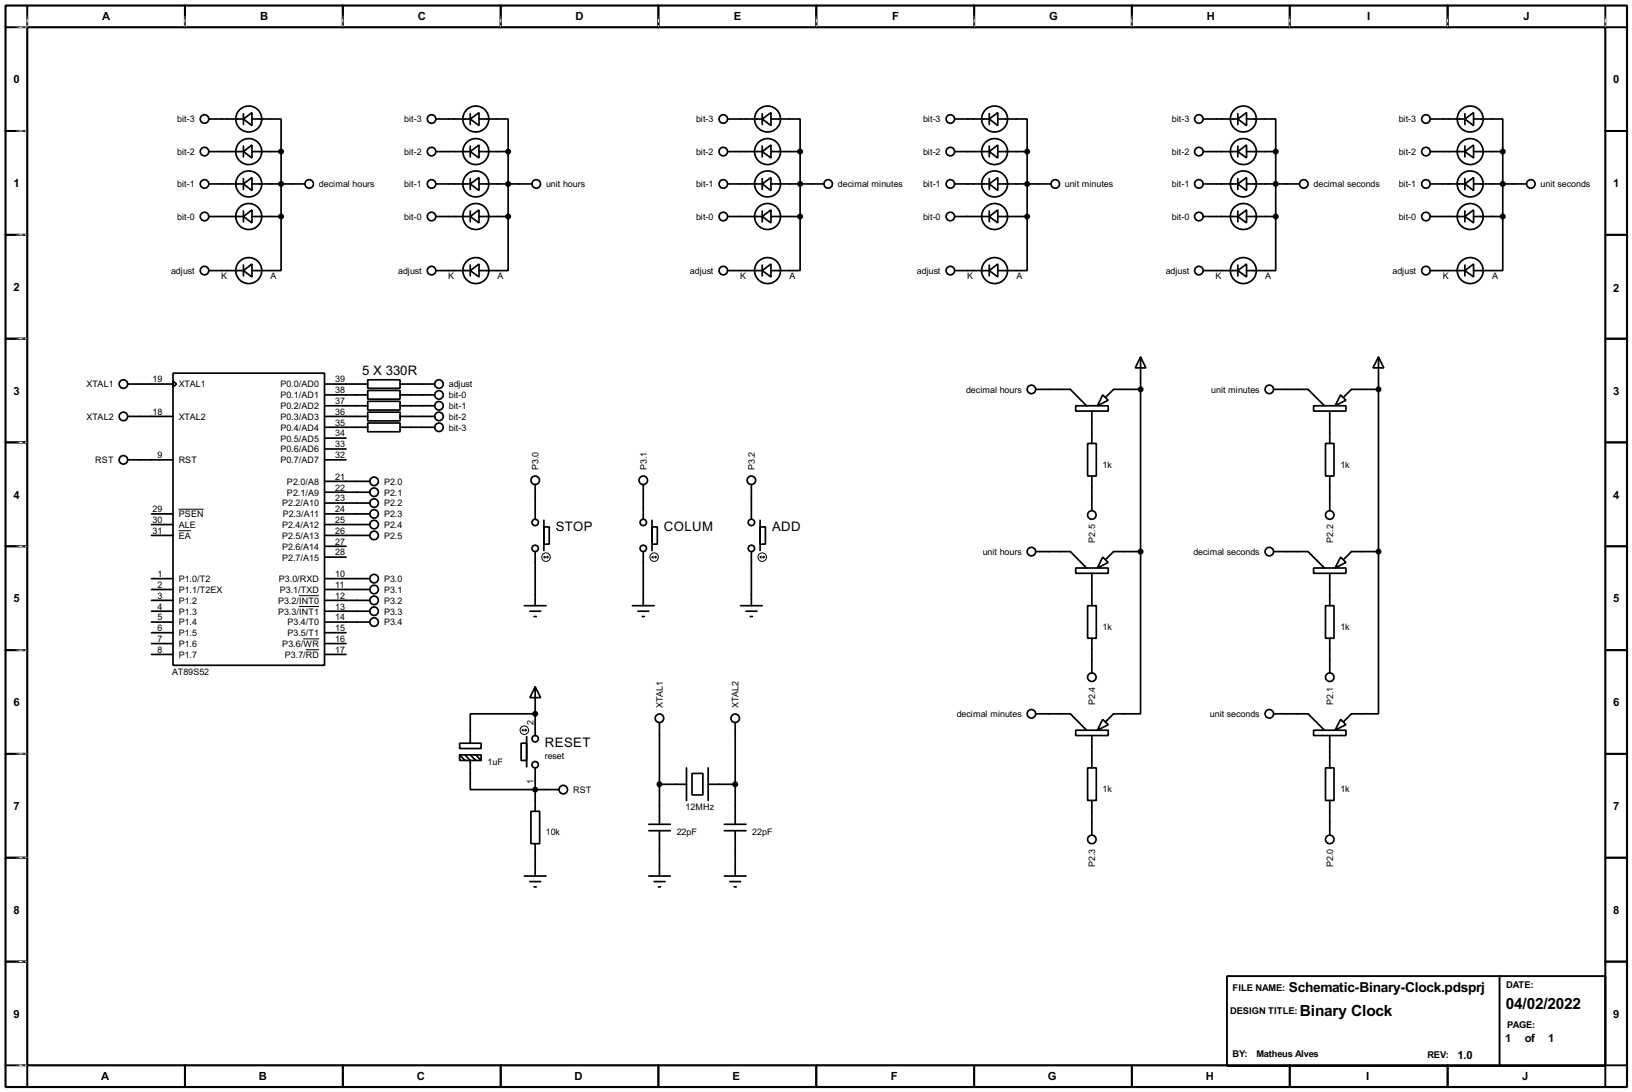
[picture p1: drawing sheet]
<svg xmlns="http://www.w3.org/2000/svg" width="383mm" height="256mm" viewBox="0 0 383 256" stroke-linecap="round" stroke-linejoin="round" font-family="sans-serif">
<path d="M1.3 1.3h381v254h-381zM6.4 6.4h370.8v243.8h-370.8z" fill="none" stroke="#000" stroke-width=".5"/>
<g fill="none" stroke="#000" stroke-width=".45">
<path d="M6.4 1.3v5.1h-5.1M43.5 1.3v5.1M80.6 1.3v5.1M117.7 1.3v5.1M154.7 1.3v5.1M191.8 1.3v5.1M228.9 1.3v5.1M266 1.3v5.1M303.1 1.3v5.1M340.2 1.3v5.1M377.2 1.3v5.1h5.1M1.3 30.8h5.1"/>
<path d="M377.2 30.8h5.1M1.3 55.2h5.1M377.2 55.2h5.1M1.3 79.6h5.1M377.2 79.6h5.1M1.3 103.9h5.1M377.2 103.9h5.1M1.3 128.3h5.1M377.2 128.3h5.1M1.3 152.7h5.1M377.2 152.7h5.1M1.3 177.1h5.1"/>
<path d="M377.2 177.1h5.1M1.3 201.5h5.1M377.2 201.5h5.1M1.3 225.9h5.1M288.3 229.3h88.9v21.1h-88.9zM352.4 229.3v21.1M377.2 225.9h5.1M1.3 250.2h5.1v5.1M43.5 250.2v5.1M80.6 250.2v5.1M117.7 250.2v5.1M154.7 250.2v5.1"/>
<path d="M191.8 250.2v5.1M228.9 250.2v5.1M266 250.2v5.1M303.1 250.2v5.1M340.2 250.2v5.1M382.3 250.2h-5.1v5.1"/>
</g>
<g fill="none" stroke="#fff" stroke-width=".23">
<path d="M3.9 6.4h2.3M6.4 3.9v2.3M43.5 3.9v2.3M80.6 3.9v2.3M117.7 3.9v2.3M154.7 3.9v2.3M191.8 3.9v2.3M228.9 3.9v2.3M266 3.9v2.3M303.1 3.9v2.3M340.2 3.9v2.3M377.2 3.9v2.3"/>
<path d="M3.9 30.8h2.3M3.9 55.2h2.3M3.9 79.6h2.3M3.9 103.9h2.3M3.9 128.3h2.3M3.9 152.7h2.3M3.9 177.1h2.3M3.9 201.5h2.3M3.9 225.9h2.3M3.9 250.2h2.3"/>
</g>
<g fill="none" stroke="#000" stroke-width=".23" stroke-dasharray=".5 1">
<path d="M3.9 6.4h2.3M6.4 3.9v2.3M43.5 3.9v2.3M80.6 3.9v2.3M117.7 3.9v2.3M154.7 3.9v2.3M191.8 3.9v2.3M228.9 3.9v2.3M266 3.9v2.3M303.1 3.9v2.3M340.2 3.9v2.3M377.2 3.9v2.3"/>
<path d="M3.9 30.8h2.3M3.9 55.2h2.3M3.9 79.6h2.3M3.9 103.9h2.3M3.9 128.3h2.3M3.9 152.7h2.3M3.9 177.1h2.3M3.9 201.5h2.3M3.9 225.9h2.3M3.9 250.2h2.3"/>
</g>
<g fill="none" stroke="#000" stroke-width=".4">
<path d="M49.1 35.6h8.1M49.1 28h8.1M57.2 28l2-1.5v3zM57.2 35.6l2-1.5v3zM57.2 26.7v2.6M57.2 34.3v2.6M59.2 28h6.9v7.6M59.2 35.6h6.9M66.1 35.6v15.3M102.4 35.6h8.1M102.4 28h8.1M110.5 28l2.1-1.5v3z"/>
<path d="M110.5 35.6l2.1-1.5v3zM110.5 26.7v2.6M110.5 34.3v2.6M112.6 28h6.8v7.6M112.6 35.6h6.8M119.4 35.6v15.3M171 35.6h8.1M171 28h8.1M179.1 28l2.1-1.5v3zM179.1 35.6l2.1-1.5v3zM179.1 26.7v2.6M179.1 34.3v2.6"/>
<path d="M181.2 28h6.8v7.6M181.2 35.6h6.8M188 35.6v15.3M224.3 35.6h8.2M224.3 28h8.2M232.5 28l2-1.5v3zM232.5 35.6l2-1.5v3zM232.5 26.7v2.6M232.5 34.3v2.6M234.5 28h6.9v7.6M234.5 35.6h6.9M241.4 35.6v15.3"/>
<path d="M282.8 35.6h8.1M282.8 28h8.1M290.9 28l2-1.5v3zM290.9 35.6l2-1.5v3zM290.9 26.7v2.6M290.9 34.3v2.6M292.9 28h6.9v7.6M292.9 35.6h6.9M299.8 35.6v15.3M336.1 35.6h8.1M336.1 28h8.1M344.2 28l2.1-1.5v3z"/>
<path d="M344.2 35.6l2.1-1.5v3zM344.2 26.7v2.6M344.2 34.3v2.6M346.3 28h6.8v7.6M346.3 35.6h6.8M353.1 35.6v15.3M49.1 43.2h8.1M49.1 50.9h8.1M57.2 43.2l2-1.5v3.1zM57.2 50.9l2-1.6v3.1zM57.2 42v2.5M57.2 49.6v2.5"/>
<path d="M59.2 43.2h12.5M59.2 50.9h6.9M66.1 50.9v12.7h-6.9M102.4 43.2h8.1M102.4 50.9h8.1M110.5 43.2l2.1-1.5v3.1zM110.5 50.9l2.1-1.6v3.1zM110.5 42v2.5M110.5 49.6v2.5M112.6 43.2h12.4M112.6 50.9h6.8M119.4 50.9v12.7h-6.8"/>
<path d="M171 43.2h8.1M171 50.9h8.1M179.1 43.2l2.1-1.5v3.1zM179.1 50.9l2.1-1.6v3.1zM179.1 42v2.5M179.1 49.6v2.5M181.2 43.2h12.4M181.2 50.9h6.8M188 50.9v12.7h-6.8M224.3 43.2h8.2M224.3 50.9h8.2M232.5 43.2l2-1.5v3.1z"/>
<path d="M232.5 50.9l2-1.6v3.1zM232.5 42v2.5M232.5 49.6v2.5M234.5 43.2h12.4M234.5 50.9h6.9M241.4 50.9v12.7h-6.9M282.8 43.2h8.1M282.8 50.9h8.1M290.9 43.2l2-1.5v3.1zM290.9 50.9l2-1.6v3.1zM290.9 42v2.5M290.9 49.6v2.5"/>
<path d="M292.9 43.2h12.5M292.9 50.9h6.9M299.8 50.9v12.7h-6.9M336.1 43.2h8.1M336.1 50.9h8.1M344.2 43.2l2.1-1.5v3.1zM344.2 50.9l2.1-1.6v3.1zM344.2 42v2.5M344.2 49.6v2.5M346.3 43.2h12.4M346.3 50.9h6.8M353.1 50.9v12.7h-6.8"/>
<path d="M49.1 63.6h8.1M57.2 63.6l2-1.6v3.1zM57.2 62.3v2.5M102.4 63.6h8.1M110.5 63.6l2.1-1.6v3.1zM110.5 62.3v2.5M171 63.6h8.1M179.1 63.6l2.1-1.6v3.1zM179.1 62.3v2.5M224.3 63.6h8.2M232.5 63.6l2-1.6v3.1zM232.5 62.3v2.5"/>
<path d="M282.8 63.6h8.1M290.9 63.6l2-1.6v3.1zM290.9 62.3v2.5M336.1 63.6h8.1M344.2 63.6l2.1-1.6v3.1zM344.2 62.3v2.5M30 90.2h10.7M30 97.8h10.7M40.7 87.7h35.6v68.6h-35.6zM40.7 89.5l.8 .7-.8 .8zM76.3 90.2h10.1M76.3 92.8h10.1"/>
<path d="M76.3 95.3h10.1M76.3 97.8h10.1M86.4 89.2h7.6v2h-7.6zM86.4 91.7h7.6v2.1h-7.6zM86.4 94.3h7.6v2h-7.6zM86.4 96.8h7.6v2.1h-7.6zM86.4 99.4h7.6v2h-7.6zM94 90.2h8.2M94 92.8h8.2M94 95.3h8.2M94 97.8h8.2M243.4 91.5h8.1l3.8 3.8"/>
<path d="M252.8 95.3h7.6v1.3h-7.6zM256.6 96.6v7.6M259.1 92.8l1.3 1.2-2.5 1.3zM268 83.9l1.3 2.5h-2.5zM268 91.5h-6.3l-1.8 1.8M268 83.9v45.7M299.3 91.5h8.1l3.8 3.8M308.7 95.3h7.6v1.3h-7.6zM312.5 96.6v7.6M315 92.8l1.3 1.2-2.6 1.3zM323.9 83.9l1.3 2.5h-2.6zM323.9 91.5h-6.3l-1.8 1.8"/>
<path d="M323.9 83.9v45.7M30 108h10.7M76.3 113.1h10.6M76.3 115.6h10.6M76.3 118.2h10.6M76.3 108h5M76.3 100.4h10.1M76.3 102.9h5M76.3 105.5h5M94 100.4h8.2M125.8 113.8v8.2M151.2 113.8v8.2"/>
<path d="M176.6 113.8v8.2M255.6 104.2h2v7.6h-2zM256.6 111.8v8.1M311.5 104.2h2v7.6h-2zM312.5 111.8v8.1M35.6 120.7h5.1M35.6 123.2h5.1M35.6 125.8h5.1M35.6 135.9h5.1M35.6 138.5h5.1M76.3 120.7h10.6M76.3 123.2h10.6"/>
<path d="M76.3 125.8h10.6M76.3 135.9h10.6M76.3 138.5h10.6M76.3 130.9h5M76.3 128.3h5M125.8 129.6v12.7M127.8 123.8h1.3v4h-1.3zM127.8 122.2v7.1M151.2 129.6v12.7M153.2 123.8h1.3v4h-1.3zM153.2 122.2v7.1M176.6 129.6v12.7"/>
<path d="M178.6 123.8h1.3v4h-1.3zM178.6 122.2v7.1M243.4 129.6h8.1l3.8 3.8M252.8 133.4h7.6v1.3h-7.6zM256.6 134.7v7.6M259.1 130.9l1.3 1.2-2.5 1.3zM268 129.6v38.1h-6.3l-1.8 1.8M268 129.6h-6.3l-1.8 1.8M299.3 129.6h8.1l3.8 3.8M308.7 133.4h7.6v1.3h-7.6zM312.5 134.7v7.6M315 130.9l1.3 1.2-2.6 1.3z"/>
<path d="M323.9 129.6v38.1h-6.3l-1.8 1.8M323.9 129.6h-6.3l-1.8 1.8M35.6 141h5.1M35.6 143.6h5.1M35.6 146.1h5.1M35.6 148.6h5.1M35.6 151.2h5.1M35.6 153.7h5.1M76.3 141h10.6M76.3 143.6h10.6M76.3 146.1h10.6M76.3 148.6h5"/>
<path d="M76.3 151.2h5M76.3 153.7h5M123.2 142.3h5.1M124.5 143.6h2.6M125.5 144.8h.5M148.6 142.3h5.1M149.9 143.6h2.6M150.9 144.8h.5M174 142.3h5.1M175.3 143.6h2.6M176.3 144.8h.5M255.6 142.3h2v7.6h-2z"/>
<path d="M256.6 149.9v8.1M311.5 142.3h2v7.6h-2zM312.5 149.9v8.1M108 174.6h5.1v1.2h-5.1zM108 177.3h5.1v1.3h-5.1zM108 177.3l1.3 1.3M109.3 177.3l1.2 1.3v6.9h20.9M110.5 177.3l1.3 1.3M111.8 177.3l1.3 1.3M122.5 174.6h1.3v4h-1.3zM123.8 173v7.1M125.8 161.3l1.3 2.6h-2.6z"/>
<path d="M125.8 167.7h-15.3v6.9M125.8 161.3v11.5M155 169.7v23.9M172.8 169.7v23.9M243.4 167.7h8.1l3.8 3.8M252.8 171.5h7.6v1.3h-7.6zM256.6 172.8v7.6M259.1 169l1.3 1.2-2.5 1.3zM299.3 167.7h8.1l3.8 3.8M308.7 171.5h7.6v1.3h-7.6zM312.5 172.8v7.6M315 169l1.3 1.2-2.6 1.3z"/>
<path d="M124.8 190.6h2v7.6h-2zM125.8 180.4v10.2M125.8 198.2v7.6M152.5 193.6h5M152.5 195.1h5M155 195.1v10.7M155 184.2h6.3M161.3 180.4v7.6M162.6 181.7h2.6v5h-2.6zM166.4 184.2h6.4M166.4 180.4v7.6M170.2 193.6h5.1"/>
<path d="M170.2 195.1h5.1M172.8 195.1v10.7M255.6 180.4h2v7.6h-2zM256.6 188v8.1M311.5 180.4h2v7.6h-2zM312.5 188v8.1M123.2 205.8h5.1M124.5 207.1h2.6M125.5 208.3h.5M152.5 205.8h5M153.7 207.1h2.6M154.7 208.3h.5"/>
<path d="M170.2 205.8h5.1M171.5 207.1h2.5M172.5 208.3h.5"/>
<circle cx="48" cy="28" r="1"/>
<circle cx="48" cy="35.6" r="1"/>
<circle cx="58.4" cy="28" r="3.1"/>
<circle cx="58.4" cy="35.6" r="3.1"/>
<circle cx="101.4" cy="35.6" r="1"/>
<circle cx="101.4" cy="28" r="1"/>
<circle cx="111.8" cy="35.6" r="3.1"/>
<circle cx="111.8" cy="28" r="3.1"/>
<circle cx="169.9" cy="35.6" r="1"/>
<circle cx="169.9" cy="28" r="1"/>
<circle cx="180.3" cy="35.6" r="3.1"/>
<circle cx="180.3" cy="28" r="3.1"/>
<circle cx="223.3" cy="28" r="1"/>
<circle cx="223.3" cy="35.6" r="1"/>
<circle cx="233.7" cy="28" r="3.1"/>
<circle cx="233.7" cy="35.6" r="3.1"/>
<circle cx="281.7" cy="35.6" r="1"/>
<circle cx="281.7" cy="28" r="1"/>
<circle cx="292.1" cy="28" r="3.1"/>
<circle cx="292.1" cy="35.6" r="3.1"/>
<circle cx="335" cy="35.6" r="1"/>
<circle cx="335" cy="28" r="1"/>
<circle cx="345.4" cy="28" r="3.1"/>
<circle cx="345.4" cy="35.6" r="3.1"/>
<circle cx="48" cy="43.2" r="1"/>
<circle cx="48" cy="50.9" r="1"/>
<circle cx="58.4" cy="43.2" r="3.1"/>
<circle cx="58.4" cy="50.9" r="3.1"/>
<circle cx="72.6" cy="43.2" r="1"/>
<circle cx="101.4" cy="43.2" r="1"/>
<circle cx="101.4" cy="50.9" r="1"/>
<circle cx="111.8" cy="43.2" r="3.1"/>
<circle cx="111.8" cy="50.9" r="3.1"/>
<circle cx="126" cy="43.2" r="1"/>
<circle cx="169.9" cy="43.2" r="1"/>
<circle cx="169.9" cy="50.9" r="1"/>
<circle cx="180.3" cy="43.2" r="3.1"/>
<circle cx="180.3" cy="50.9" r="3.1"/>
<circle cx="194.6" cy="43.2" r="1"/>
<circle cx="223.3" cy="43.2" r="1"/>
<circle cx="223.3" cy="50.9" r="1"/>
<circle cx="233.7" cy="43.2" r="3.1"/>
<circle cx="233.7" cy="50.9" r="3.1"/>
<circle cx="247.9" cy="43.2" r="1"/>
<circle cx="281.7" cy="43.2" r="1"/>
<circle cx="281.7" cy="50.9" r="1"/>
<circle cx="292.1" cy="43.2" r="3.1"/>
<circle cx="292.1" cy="50.9" r="3.1"/>
<circle cx="306.3" cy="43.2" r="1"/>
<circle cx="335" cy="43.2" r="1"/>
<circle cx="335" cy="50.9" r="1"/>
<circle cx="345.4" cy="43.2" r="3.1"/>
<circle cx="345.4" cy="50.9" r="3.1"/>
<circle cx="359.7" cy="43.2" r="1"/>
<circle cx="48" cy="63.6" r="1"/>
<circle cx="58.4" cy="63.6" r="3.1"/>
<circle cx="101.4" cy="63.6" r="1"/>
<circle cx="111.8" cy="63.6" r="3.1"/>
<circle cx="169.9" cy="63.6" r="1"/>
<circle cx="180.3" cy="63.6" r="3.1"/>
<circle cx="223.3" cy="63.6" r="1"/>
<circle cx="233.7" cy="63.6" r="3.1"/>
<circle cx="281.7" cy="63.6" r="1"/>
<circle cx="292.1" cy="63.6" r="3.1"/>
<circle cx="335" cy="63.6" r="1"/>
<circle cx="345.4" cy="63.6" r="3.1"/>
<circle cx="29" cy="97.8" r="1"/>
<circle cx="29" cy="90.2" r="1"/>
<circle cx="103.1" cy="97.8" r="1"/>
<circle cx="103.1" cy="92.8" r="1"/>
<circle cx="103.1" cy="95.3" r="1"/>
<circle cx="103.1" cy="90.2" r="1"/>
<circle cx="242.3" cy="91.5" r="1"/>
<circle cx="298.2" cy="91.5" r="1"/>
<circle cx="29" cy="108" r="1"/>
<circle cx="87.9" cy="118.2" r="1"/>
<circle cx="87.9" cy="113.1" r="1"/>
<circle cx="87.9" cy="115.6" r="1"/>
<circle cx="103.1" cy="100.4" r="1"/>
<circle cx="125.7" cy="112.8" r="1"/>
<circle cx="151.1" cy="112.8" r="1"/>
<circle cx="176.5" cy="112.8" r="1"/>
<circle cx="87.9" cy="120.7" r="1"/>
<circle cx="87.9" cy="125.8" r="1"/>
<circle cx="87.9" cy="135.9" r="1"/>
<circle cx="87.9" cy="138.5" r="1"/>
<circle cx="87.9" cy="123.2" r="1"/>
<circle cx="125.7" cy="128.8" r=".75"/>
<circle cx="125.7" cy="122.7" r=".75"/>
<circle cx="151.1" cy="128.8" r=".75"/>
<circle cx="151.1" cy="122.7" r=".75"/>
<circle cx="176.5" cy="128.8" r=".75"/>
<circle cx="176.5" cy="122.7" r=".75"/>
<circle cx="242.3" cy="129.6" r="1"/>
<circle cx="256.5" cy="121" r="1"/>
<circle cx="298.2" cy="129.6" r="1"/>
<circle cx="312.4" cy="121" r="1"/>
<circle cx="87.9" cy="143.6" r="1"/>
<circle cx="87.9" cy="141" r="1"/>
<circle cx="87.9" cy="146.1" r="1"/>
<circle cx="256.5" cy="159.1" r="1"/>
<circle cx="312.4" cy="159.1" r="1"/>
<circle cx="125.7" cy="179.6" r=".75"/>
<circle cx="125.7" cy="173.5" r=".75"/>
<circle cx="154.9" cy="168.7" r="1"/>
<circle cx="172.7" cy="168.7" r="1"/>
<circle cx="242.3" cy="167.7" r="1"/>
<circle cx="298.2" cy="167.7" r="1"/>
<circle cx="132.3" cy="185.5" r="1"/>
<circle cx="256.5" cy="197.2" r="1"/>
<circle cx="312.4" cy="197.2" r="1"/>
</g>
<g fill="#000" stroke="#000" stroke-width=".4">
<circle cx="66" cy="35.6" r=".5"/>
<circle cx="119.4" cy="35.6" r=".5"/>
<circle cx="188" cy="35.6" r=".5"/>
<circle cx="241.3" cy="35.6" r=".5"/>
<circle cx="299.7" cy="35.6" r=".5"/>
<circle cx="353.1" cy="35.6" r=".5"/>
<circle cx="66" cy="50.9" r=".5"/>
<circle cx="66" cy="43.2" r=".5"/>
<circle cx="119.4" cy="43.2" r=".5"/>
<circle cx="119.4" cy="50.9" r=".5"/>
<circle cx="188" cy="43.2" r=".5"/>
<circle cx="188" cy="50.9" r=".5"/>
<circle cx="241.3" cy="43.2" r=".5"/>
<circle cx="241.3" cy="50.9" r=".5"/>
<circle cx="299.7" cy="43.2" r=".5"/>
<circle cx="299.7" cy="50.9" r=".5"/>
<circle cx="353.1" cy="50.9" r=".5"/>
<circle cx="353.1" cy="43.2" r=".5"/>
<circle cx="268" cy="91.5" r=".5"/>
<circle cx="323.9" cy="91.5" r=".5"/>
<circle cx="268" cy="129.6" r=".5"/>
<circle cx="323.9" cy="129.6" r=".5"/>
<circle cx="125.7" cy="167.7" r=".5"/>
<circle cx="125.7" cy="185.5" r=".5"/>
<circle cx="154.9" cy="184.2" r=".5"/>
<circle cx="172.7" cy="184.2" r=".5"/>
</g>
<g fill="none" stroke="#000" stroke-width=".23">
<path d="M42 119.6h5.9M42 124.7h2.9M70.3 139.9h4.7M127.8 130.9h1M127.8 130.9l.3 .2M128.1 130.6l-.3 .3M128.6 130.6l.2 .3M128.8 130.9l-.2 .2M153.2 130.9h1M153.2 130.9l.3 .2M153.5 130.6l-.3 .3M154 130.6l.2 .3"/>
<path d="M154.2 130.9l-.2 .2M178.6 130.9h1M178.6 130.9l.3 .2M178.9 130.6l-.3 .3M179.4 130.6l.2 .3M179.6 130.9l-.2 .2M70.3 142.5h4.7M71.3 150.1h3.7M71.9 152.6h3.1M122.7 171.5h1.1M122.7 171.5l.3 .3M123 171.3l-.3 .2"/>
<path d="M123.5 171.3l.3 .2M123.8 171.5l-.3 .3"/>
<circle cx="128.3" cy="130.9" r="1"/>
<circle cx="153.7" cy="130.9" r="1"/>
<circle cx="179.1" cy="130.9" r="1"/>
<circle cx="123.2" cy="171.5" r="1"/>
</g>
<g font-size="4.1">
<text x="305.4" y="238.7">Binary Clock</text>
<text x="353.9" y="236.9">04/02/2022</text>
</g>
<text font-size="3.6" x="302.9" y="232.9">Schematic-Binary-Clock.pdsprj</text>
<g font-size="3.5">
<text x="85.1" y="88">5 X 330R</text>
<text x="130.6" y="124.7">STOP</text>
<text x="156" y="124.7">COLUM</text>
<text x="181.4" y="124.7">ADD</text>
<text x="128.1" y="175.5">RESET</text>
</g>
<g font-size="3">
<text x="24" y="4.6">A</text>
<text x="61.1" y="4.6">B</text>
<text x="98.2" y="4.6">C</text>
<text x="135.2" y="4.6">D</text>
<text x="172.4" y="4.6">E</text>
<text x="209.6" y="4.6">F</text>
<text x="246.5" y="4.6">G</text>
<text x="283.6" y="4.6">H</text>
<text x="321.2" y="4.6">I</text>
<text x="358" y="4.6">J</text>
<text x="3.2" y="19.5">0</text>
<text x="379.1" y="19.5">0</text>
<text x="3.2" y="44">1</text>
<text x="379.1" y="44">1</text>
<text x="3.2" y="68.4">2</text>
<text x="379.1" y="68.6">2</text>
<text x="3.2" y="92.7">3</text>
<text x="379.1" y="92.7">3</text>
<text x="3.2" y="117.1">4</text>
<text x="379.1" y="117.1">4</text>
<text x="3.2" y="141.5">5</text>
<text x="379.1" y="141.5">5</text>
<text x="3.2" y="165.9">6</text>
<text x="379.1" y="165.9">6</text>
<text x="3.2" y="190.3">7</text>
<text x="379.1" y="190.3">7</text>
<text x="3.2" y="214.7">8</text>
<text x="379.1" y="214.7">8</text>
<text x="3.2" y="239.1">9</text>
<text x="379.1" y="239.1">9</text>
<text x="353.7" y="244.8">1</text>
<text x="358.3" y="244.8">of</text>
<text x="363.8" y="244.8">1</text>
<text x="342.5" y="248.8">1.0</text>
<text x="23.8" y="253.8">A</text>
<text x="60.8" y="253.8">B</text>
<text x="97.9" y="253.8">C</text>
<text x="135" y="253.8">D</text>
<text x="172.1" y="253.8">E</text>
<text x="209.3" y="253.8">F</text>
<text x="246.2" y="253.8">G</text>
<text x="283.3" y="253.8">H</text>
<text x="321" y="253.8">I</text>
<text x="357.7" y="253.8">J</text>
</g>
<g font-size="2.5">
<text x="289.6" y="232.7">FILE NAME:</text>
<text x="353.9" y="232.1">DATE:</text>
<text x="289" y="238.2">DESIGN TITLE:</text>
<text x="354.1" y="241.5">PAGE:</text>
<text x="289.6" y="248.4">BY:</text>
<text x="295.2" y="248.4">Matheus Alves</text>
<text x="335.4" y="248.6">REV:</text>
</g>
<g font-size="2.4">
<text x="41.7" y="28.8">bit-3</text>
<text x="95" y="28.8">bit-3</text>
<text x="163.6" y="28.8">bit-3</text>
<text x="216.9" y="28.8">bit-3</text>
<text x="275.4" y="28.8">bit-3</text>
<text x="328.7" y="28.8">bit-3</text>
<text x="41.7" y="36.4">bit-2</text>
<text x="95" y="36.4">bit-2</text>
<text x="163.6" y="36.4">bit-2</text>
<text x="216.9" y="36.4">bit-2</text>
<text x="275.4" y="36.4">bit-2</text>
<text x="328.7" y="36.4">bit-2</text>
<text x="41.7" y="44">bit-1</text>
<text x="75" y="44">decimal hours</text>
<text x="95" y="44">bit-1</text>
<text x="128.3" y="44">unit hours</text>
<text x="163.6" y="44">bit-1</text>
<text x="196.9" y="44">decimal minutes</text>
<text x="216.9" y="44">bit-1</text>
<text x="250.2" y="44">unit minutes</text>
<text x="275.4" y="44">bit-1</text>
<text x="308.7" y="44">decimal seconds</text>
<text x="328.7" y="44">bit-1</text>
<text x="362" y="44">unit seconds</text>
<text x="41.7" y="51.6">bit-0</text>
<text x="95" y="51.6">bit-0</text>
<text x="163.6" y="51.6">bit-0</text>
<text x="216.9" y="51.6">bit-0</text>
<text x="275.4" y="51.6">bit-0</text>
<text x="328.7" y="51.6">bit-0</text>
<text x="40.2" y="64.3">adjust</text>
<text x="51.9" y="65.6">K</text>
<text x="63.6" y="65.6">A</text>
<text x="93.6" y="64.3">adjust</text>
<text x="105.3" y="65.6">K</text>
<text x="116.9" y="65.6">A</text>
<text x="162.1" y="64.3">adjust</text>
<text x="173.9" y="65.6">K</text>
<text x="185.5" y="65.6">A</text>
<text x="215.5" y="64.3">adjust</text>
<text x="227.2" y="65.6">K</text>
<text x="238.8" y="65.6">A</text>
<text x="273.9" y="64.3">adjust</text>
<text x="285.6" y="65.6">K</text>
<text x="297.2" y="65.6">A</text>
<text x="327.2" y="64.3">adjust</text>
<text x="339" y="65.6">K</text>
<text x="350.6" y="65.6">A</text>
<text x="35.9" y="89.8">19</text>
<text x="78.8" y="89.8">39</text>
<text x="20.3" y="91">XTAL1</text>
<text x="42" y="91">XTAL1</text>
<text x="65.9" y="91">P0.0/AD0</text>
<text x="65.9" y="93.6">P0.1/AD1</text>
<text x="78.8" y="92.4">38</text>
<text x="78.8" y="94.9">37</text>
<text x="105.5" y="93.6">bit-0</text>
<text x="105.5" y="91">adjust</text>
<text x="227" y="92.3">decimal hours</text>
<text x="284.6" y="92.3">unit minutes</text>
<text x="20.3" y="98.6">XTAL2</text>
<text x="35.9" y="97.4">18</text>
<text x="42" y="98.6">XTAL2</text>
<text x="65.9" y="96.1">P0.2/AD2</text>
<text x="65.9" y="98.6">P0.3/AD3</text>
<text x="65.9" y="101.2">P0.4/AD4</text>
<text x="78.8" y="97.4">36</text>
<text x="78.8" y="100">35</text>
<text x="105.5" y="96.1">bit-1</text>
<text x="105.5" y="98.6">bit-2</text>
<text x="105.5" y="101.2">bit-3</text>
<text x="37" y="107.6">9</text>
<text x="65.9" y="103.7">P0.5/AD5</text>
<text x="65.9" y="106.3">P0.6/AD6</text>
<text x="78.8" y="102.5">34</text>
<text x="78.8" y="105.1">33</text>
<text x="78.8" y="107.6">32</text>
<text x="22.4" y="108.8">RST</text>
<text x="42" y="108.8">RST</text>
<text x="65.9" y="108.8">P0.7/AD7</text>
<text x="67.4" y="113.9">P2.0/A8</text>
<text x="78.8" y="112.7">21</text>
<text x="90.2" y="113.9">P2.0</text>
<text x="126.6" y="110.5" transform="rotate(-90 126.6 110.5)">P3.0</text>
<text x="152" y="110.5" transform="rotate(-90 152 110.5)">P3.1</text>
<text x="177.4" y="110.5" transform="rotate(-90 177.4 110.5)">P3.2</text>
<text x="259.1" y="109.8">1k</text>
<text x="315" y="109.8">1k</text>
<text x="66.3" y="119">P2.2/A10</text>
<text x="67.4" y="116.4">P2.1/A9</text>
<text x="78.8" y="115.2">22</text>
<text x="78.8" y="117.8">23</text>
<text x="90.2" y="116.4">P2.1</text>
<text x="90.2" y="119">P2.2</text>
<text x="35.9" y="122.8">30</text>
<text x="35.9" y="125.4">31</text>
<text x="35.9" y="120.3">29</text>
<text x="42" y="124">ALE</text>
<text x="42" y="121.5">PSEN</text>
<text x="66.3" y="124">P2.4/A12</text>
<text x="66.4" y="121.5">P2.3/A11</text>
<text x="78.8" y="120.3">24</text>
<text x="78.8" y="122.8">25</text>
<text x="78.8" y="125.4">26</text>
<text x="90.2" y="121.5">P2.3</text>
<text x="90.2" y="124">P2.4</text>
<text x="42" y="126.6">EA</text>
<text x="66.3" y="131.7">P2.7/A15</text>
<text x="66.3" y="126.6">P2.5/A13</text>
<text x="66.3" y="129.1">P2.6/A14</text>
<text x="78.8" y="130.5">28</text>
<text x="78.8" y="127.9">27</text>
<text x="90.2" y="126.6">P2.5</text>
<text x="230.9" y="130.4">unit hours</text>
<text x="257.4" y="127.5" transform="rotate(-90 257.4 127.5)">P2.5</text>
<text x="280.4" y="130.4">decimal seconds</text>
<text x="313.3" y="127.5" transform="rotate(-90 313.3 127.5)">P2.2</text>
<text x="37" y="135.5">1</text>
<text x="42" y="136.7">P1.0/T2</text>
<text x="65.5" y="136.7">P3.0/RXD</text>
<text x="78.8" y="135.5">10</text>
<text x="90.2" y="136.7">P3.0</text>
<text x="37" y="138.1">2</text>
<text x="37" y="140.6">3</text>
<text x="37" y="143.2">4</text>
<text x="42" y="139.3">P1.1/T2EX</text>
<text x="42" y="141.8">P1.2</text>
<text x="65.3" y="141.8">P3.2/INT0</text>
<text x="65.7" y="139.3">P3.1/TXD</text>
<text x="78.8" y="138.1">11</text>
<text x="78.8" y="140.6">12</text>
<text x="78.8" y="143.2">13</text>
<text x="90.2" y="139.3">P3.1</text>
<text x="90.2" y="141.8">P3.2</text>
<text x="37" y="145.7">5</text>
<text x="37" y="148.2">6</text>
<text x="42" y="144.4">P1.3</text>
<text x="42" y="146.9">P1.4</text>
<text x="42" y="149.4">P1.5</text>
<text x="65.3" y="144.4">P3.3/INT1</text>
<text x="67.5" y="146.9">P3.4/T0</text>
<text x="67.5" y="149.4">P3.5/T1</text>
<text x="78.8" y="145.7">14</text>
<text x="78.8" y="148.2">15</text>
<text x="90.2" y="144.4">P3.3</text>
<text x="90.2" y="146.9">P3.4</text>
<text x="259.1" y="147.9">1k</text>
<text x="315" y="147.9">1k</text>
<text x="37" y="150.8">7</text>
<text x="37" y="153.3">8</text>
<text x="42" y="152">P1.6</text>
<text x="42" y="154.5">P1.7</text>
<text x="66.3" y="152">P3.6/WR</text>
<text x="66.9" y="154.5">P3.7/RD</text>
<text x="78.8" y="153.3">17</text>
<text x="78.8" y="150.8">16</text>
<text x="40.5" y="158.5">AT89S52</text>
<text x="155.8" y="166.4" transform="rotate(-90 155.8 166.4)">XTAL1</text>
<text x="173.6" y="166.4" transform="rotate(-90 173.6 166.4)">XTAL2</text>
<text x="257.4" y="165.6" transform="rotate(-90 257.4 165.6)">P2.4</text>
<text x="313.3" y="165.6" transform="rotate(-90 313.3 165.6)">P2.1</text>
<text x="125.4" y="170.2" transform="rotate(-90 125.4 170.2)">2</text>
<text x="224.8" y="168.5">decimal minutes</text>
<text x="284.3" y="168.5">unit seconds</text>
<text x="114.6" y="179.7">1uF</text>
<text x="128" y="178.4">reset</text>
<text x="125.4" y="184.1" transform="rotate(-90 125.4 184.1)">1</text>
<text x="134.7" y="186.3">RST</text>
<text x="161.1" y="190.2">12MHz</text>
<text x="259.1" y="186">1k</text>
<text x="315" y="186">1k</text>
<text x="128.3" y="196.1">10k</text>
<text x="159" y="196.1">22pF</text>
<text x="176.8" y="196.1">22pF</text>
<text x="257.4" y="203.7" transform="rotate(-90 257.4 203.7)">P2.3</text>
<text x="313.3" y="203.7" transform="rotate(-90 313.3 203.7)">P2.0</text>
</g>
</svg>
